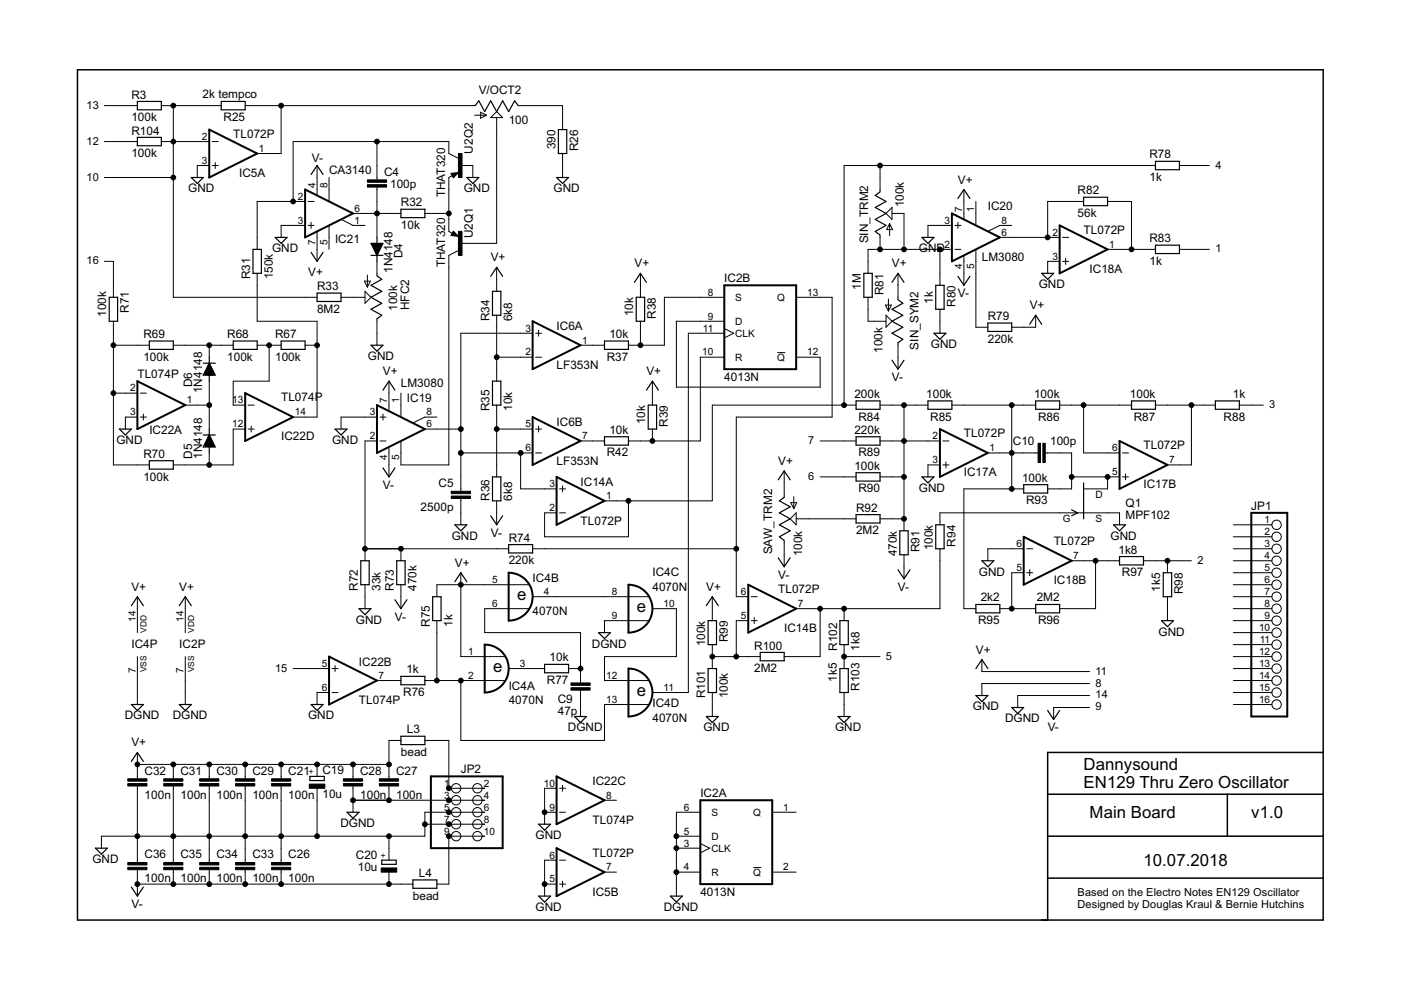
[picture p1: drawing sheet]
<svg xmlns="http://www.w3.org/2000/svg" width="297mm" height="210mm" viewBox="0 0 297 210" stroke-linecap="round" stroke-linejoin="round" font-family="sans-serif">
<g fill="none" stroke="#000" stroke-width=".21">
<path d="M22.1 22.4h7M22.1 30h7M22.1 37.6h14.6M34.2 22.4h12.7M34.2 30h10.2M36.7 22.4v40.6h30.5M44.4 35.1h-2.6v2.5M45 35.1h1.3M45 30h1.3M45.6 34.5v1.2M52 22.4h48.8M59.6 22.4v10.2h-5.1"/>
<path d="M67.2 35.1v6.3M69.8 37.6v5.1M79.9 30v8.1M79.9 39.7v10.6M95.6 36.8l1.6-.2-1.1 1.1zM95.9 37.2l-.7 .4v11.5l.7 .4M97.2 33.6l-2-1v-2.6h-33.1v12.7M97.7 35.1h2.5v2.5M100.6 24.4h2.5M101.9 23.8l1.2 .6-1.2 .7zM105.3 23.7l1.3 1.2h-2.6zM105.3 24.9v26.7h-7.6"/>
<path d="M109.9 22.4h9.4v5.1M119.3 32.6v5M186.6 35.1v5.6M245 35.1h-66v50.8M250.1 35.1h6.3M22.1 55.4h1.9v7.6M54.5 58v10.1h12.7v20.3h-5.1M64.7 42.7h-10.2v10.2M64.7 47.8h-5.1v2.5M65.3 42.7h1.3M65.3 47.8h1.3M66 47.2v1.2"/>
<path d="M67.2 49.1v6.3M69.8 47.9v5M72.5 46.6l2.3 1.2h2.6M74.8 45.3h10.2M77.3 59.6h1.2l-.6 1.3zM77.9 58.3v2.6M79.9 55.4v3.1M90.1 45.3h5.1M96.1 49l1.1 1.1-1.6-.2zM97.2 53.1l-2 1v44.5h-10.2v-5M105.3 56.7v5.1M135.8 58v5"/>
<path d="M186.6 49.8v3.1M187.9 45.3l1.2-1.3v2.5zM188.6 47.4v2.6M188.6 47.4l.7 1.3h-1.3zM189.1 45.3h2.6v7.6M190.4 58v5.5M199.3 52.9v7.6M201.8 52.9h-17.8v5.1M201.8 47.8h-5.1v2.5M202.5 52.9h1.2M202.5 47.8h1.2M203.1 47.2v1.2"/>
<path d="M204.4 40.2v6.2M204.4 54.3v6.2M206.9 53v16.4h2.5M206.9 42.7v5M212 50.3h12.7M214.5 47.8h-2.5l-2.5 1.2M224.7 55.4h-2.6v2.6M225.3 55.4h1.3M225.3 50.3h1.3M225.9 54.8v1.2M229.7 42.7h-7.6v7.6M234.8 42.7h5.1v10.2"/>
<path d="M234.8 52.9h10.2M250.1 52.9h6.3M24 73.2h7.7M24 68.1v30.5h7.7M36.7 73.2h12.7M44.4 73.2v2.5M54.5 73.2h5.1M57.1 73.2v7.6h-7.7v5.1h2.6M64.7 73.2h2.5M72.3 63h5.1M77.4 61.8l1.3 1.2-1.3 1.3zM79.9 67.6v5.6"/>
<path d="M105.3 66.8v14M105.3 75.7h7.6M112.9 70.7h-15.2v33.5M113.6 70.7h1.2M113.6 75.7h1.2M114.2 70v1.3M123.1 73.2h5.1M135.8 68.1v5.1M153.6 63h-12.7v10.2h-7.7M153.6 75.7h-5.1v17.8h-15.3M153.6 68.1h-10.2v14h30.5v-6.4h-5.1M153.6 70.7h-7.7v76.1h-7.6"/>
<path d="M153.6 69.7l2 1-2 .9M164.8 74.8h1.7M168.8 63h7.6v25.4h-20.3v38.1h2.5M184 63v5.1h3.9M187.7 64.7h1.3l-.6 1.3zM187.9 66.8l1.2 1.3-1.2 1.3zM188.4 63.4v2.6M190.4 72.7v5.6M199.3 65.6v5.1M219.6 66.8v2.6h-5.1M24 83.4h5.1M29.1 88.4h-2.5v2.6"/>
<path d="M29.8 88.4h1.2M29.8 83.4h1.2M30.4 87.8v1.3M39.3 85.9h5.1M44.4 80.8v10.2M44.4 96v2.6M52 91h-2.6v7.6h-12.7M52.6 85.9h1.3M52.6 91h1.3M53.3 90.3v1.3M79.9 93.5h-2.5v25.4M79.9 88.4h-7.6v2.6"/>
<path d="M80.6 93.5h1.2M80.6 88.4h1.2M81.2 87.8v1.3M82.5 80.8v6.3M82.5 94.9v6.2M85 83.4v4.9M90.1 91h7.6M92.6 88.4h-2.5l-2.5 1.2M97.7 96h15.2M105.3 85.9v15.2M105.3 91h7.6M110.4 96v7.7h7.6"/>
<path d="M113.6 96h1.2M113.6 91h1.2M114.2 90.3v1.3M123.1 93.5h5.1M138.3 80.8v5.1M138.3 91v2.5M166.3 99.8v5.6M173.9 93.5h7.6M181.5 85.9h-30.5v20.3h-22.8M186.6 93.5h12.7M186.6 85.9h10.1M191.7 85.9v26.6"/>
<path d="M199.3 98.6h-2.6v2.5M199.9 93.5h1.3M199.9 98.6h1.3M200.6 97.9v1.3M201.8 85.9h17.8M209.4 96h10.7M214.5 85.9v17.8M221.6 96h5.6v7.7h-5.1M224.7 85.9h15.2M229.7 85.9v10.1h7.7M238 96h1.3M245 85.9h12.7"/>
<path d="M252.6 85.9v12.7h-5.1M262.8 85.9h5M77.4 116.4h30.4M85 116.4v2.5M97.7 105.7v5.6M105.3 106.2v5.1M112.9 116.4h43.2M118.6 103.7h1.3M118.6 108.7h1.3M119.3 103v1.3M133.2 106.2v7.6h-17.7v-5.1h2.5M166.3 114.6v5.6"/>
<path d="M167.7 106.6h1.2l-.6 1.2zM168.3 105.3v2.5M168.8 108.7v2.6l-1.3-1.3zM168.8 110h12.7M173.9 101.1h7.6M186.6 110h5.1M186.6 101.1h5.1M191.7 117.6v5.1M199.3 111.3v-2.6h38.1v2.6M199.3 116.4v12.7h-30.5M217 116.4h-7.6v2.5M217 103.7h-12.6v25.4h2.5"/>
<path d="M217.7 116.4h1.2M227.2 101.1h10.2M227.2 118.9h10.2M232.3 118.9v10.2h-7.6M234.8 101.1v2.6h-5.1M238 101.1h1.3M238.6 100.5v1.2M242.4 118.9h10.2M247.5 118.9v2.5M261.5 116.4h8.2M261.5 118.9h8.2M261.5 111.3h8.2"/>
<path d="M261.5 113.8h8.2M29.1 126.5v7.6M29.1 139.2v10.2M39.3 126.5v7.6M39.3 139.2v10.2M77.4 124v5.1M85 124v5.1M92.6 131.6v12.7M97.7 121.4v17.8h9.4M112.2 124h-19.6v2.5M112.2 129.1h-9.4v5h20.3v10.7M112.9 126.5h24.7"/>
<path d="M137.6 131.6h-9.4v2.5M138.3 129.1h5.1v10.1h-15.2v5.1h9.4M151 126.5v5.1M151 136.7v5.1M151 139.2h10.2M158.6 131.6h-2.5v7.6M159.3 126.5h1.2M159.3 131.6h1.2M159.9 131v1.2M173.9 129.1v10.1h-7.6M179 139.2h7.6M179 129.1v2.5"/>
<path d="M179 136.7v5.1M208.2 139.8v2.6h22.8M212 129.1h7.6M217 121.4h-2.5v7.7M217.7 121.4h1.2M218.3 120.8v1.3M247.5 126.5v5.1M261.5 129.1h8.2M261.5 139.2h8.2M261.5 124h8.2M261.5 126.5h8.2M261.5 131.6h8.2"/>
<path d="M261.5 121.4h8.2M261.5 134.1h8.2M261.5 136.7h8.2M29.1 159.5v5.6M62.1 141.8h7.7M69.8 146.8h-2.6v2.6M70.4 141.8h1.3M70.4 146.8h1.3M71 141.1v1.3M79.9 144.3h5.1M85 157h-2.5v8.1M90.1 144.3h17"/>
<path d="M90.1 157h5.1v10.1h7.6M97.7 144.3v12.7h30.5v-7.6h9.4M107.8 141.8h7.7M120.5 141.8h2.6M123.1 146.3v5.6M151 146.8v5.1M179 146.8v5.1M231 144.9h-22.8v2.6M231 147.5h-15.2v2.5M231 150h-7.6v2.5M261.5 144.3h8.2M261.5 141.8h8.2"/>
<path d="M261.5 149.4h8.2M261.5 146.8h8.2M29.1 166.6v16.3M29.1 162.1h53.4M36.7 162.1v3M36.7 166.6v16.3M44.4 162.1v3M44.4 166.6v16.3M52 162.1v3M52 166.6v16.3M59.6 162.1v3M59.6 166.6v16.3"/>
<path d="M67.2 162.1v2.5M67.2 167.1v10.2M74.8 162.1v3M74.8 166.6v5.6M74.8 169.7h28M82.5 166.6v3.1M82.5 177.3v5.1M90.1 174.8h12.7M102.8 177.3h-7.6v10.2h-2.6M102.8 172.2h-12.7v5.1h-68.6v2.5M115.5 172.2h2.5M118 167.1h-2.5v7.7"/>
<path d="M118.6 172.2h1.3M118.6 167.1h1.3M119.3 166.5v1.3M128.2 169.7h2.5M143.4 179.8h5.1M143.4 177.3h5.1M148.5 172.2h-5.1v17.8M148.5 178.9l2 .9-2 1M163.7 172.2h5.1M29.1 184.4v5.6M29.1 187.5h58.4M36.7 184.4v3.1"/>
<path d="M44.4 184.4v3.1M52 184.4v3.1M59.6 184.4v3.1M82.5 184.9v2.6M115.5 187.5h2.5M118 182.4h-2.5v7.6M118.6 187.5h1.3M118.6 182.4h1.3M119.3 186.8v1.3M128.2 184.9h2.5M143.4 184.9h5.1M159.7 183.9h1.7"/>
<path d="M163.7 184.9h5.1"/>
<circle cx="270.7" cy="111.3" r=".99"/>
<circle cx="270.7" cy="116.4" r=".99"/>
<circle cx="270.7" cy="113.8" r=".99"/>
<circle cx="270.7" cy="118.9" r=".99"/>
<circle cx="270.7" cy="136.7" r=".99"/>
<circle cx="270.7" cy="131.6" r=".99"/>
<circle cx="270.7" cy="121.4" r=".99"/>
<circle cx="270.7" cy="129.1" r=".99"/>
<circle cx="270.7" cy="134.1" r=".99"/>
<circle cx="270.7" cy="139.2" r=".99"/>
<circle cx="270.7" cy="126.5" r=".99"/>
<circle cx="270.7" cy="124" r=".99"/>
<circle cx="270.7" cy="141.8" r=".99"/>
<circle cx="270.7" cy="149.4" r=".99"/>
<circle cx="270.7" cy="144.3" r=".99"/>
<circle cx="270.7" cy="146.8" r=".99"/>
<circle cx="96.7" cy="167.1" r=".99"/>
<circle cx="96.7" cy="172.2" r=".99"/>
<circle cx="96.7" cy="169.7" r=".99"/>
<circle cx="96.7" cy="177.3" r=".99"/>
<circle cx="96.7" cy="174.8" r=".99"/>
<circle cx="101.2" cy="172.2" r=".99"/>
<circle cx="101.2" cy="167.1" r=".99"/>
<circle cx="101.2" cy="169.7" r=".99"/>
<circle cx="101.2" cy="174.8" r=".99"/>
<circle cx="101.2" cy="177.3" r=".99"/>
</g>
<path d="M16.4 14.8h264.1v180.3h-264.1zM280.5 159.5h-58.4v35.6M222.1 168.4h58.4M222.1 177.3h58.4M260.2 168.4v8.9M222.1 186.2h58.4" fill="none" stroke="#000" stroke-width=".32"/>
<g fill="none" stroke="#000" stroke-width=".25">
<path d="M29.1 21.5h5.1v1.8h-5.1zM29.1 29.1h5.1v1.8h-5.1zM40.6 37.6h2.5l-1.3 1.3zM46.9 21.5h5.1v1.8h-5.1zM66 37l1.2-1.9 1.3 1.9M95.8 36.9l.4 .6 .7-.8-1 .2 .3 .4 .4-.3h-.4M99 37.6h2.5l-1.3 1.3zM100.8 22.4l.7-1 1.3 2.3 1.2-2.3 1.3 2.3 1.3-2.3 1.2 2.3 1.3-2.3 .8 1M118 37.6h2.5l-1.2 1.3zM118.4 27.5h1.8v5.1h-1.8zM245 34.2h5.1v1.8h-5.1zM53.6 52.9h1.8v5.1h-1.8z"/>
<path d="M58.3 50.3h2.6l-1.3 1.3zM66 53.5l1.2 1.9 1.3-1.9M78.7 51.6h2.5l-1.3 2.5zM78.7 54.1h2.5M79.9 58.5l1 .7-2.2 1.3 2.2 1.3-2.2 1.2 2.2 1.3-2.2 1.3 2.2 1.2-1 .8M79.9 50.3v1.3M79.9 54.1v1.3M85 44.4h5.1v1.7h-5.1zM96.2 49.7h.4l-.4-.3-.3 .4 1 .2-.7-.8-.4 .6M104 58.6l1.3-1.9 1.3 1.9M134.5 59.9l1.3-1.9 1.3 1.9M183.2 58h1.7v5h-1.7z"/>
<path d="M186.6 40.7l-1 .7 2.3 1.3-2.3 1.3 2.3 1.3-2.3 1.2 2.3 1.3-2.3 1.3 1 .7M189.1 59.9l1.3-1.9 1.3 1.9M195.5 50.3h2.5l-1.3 1.3zM203.1 42.1l1.3-1.9 1.2 1.9M203.1 58.6l1.3 1.9 1.2-1.9M220.9 58h2.5l-1.3 1.2zM229.7 41.8h5.1v1.8h-5.1zM245 52h5.1v1.8h-5.1zM23.2 63h1.7v5.1h-1.7zM31.7 72.3h5v1.8h-5zM43.1 77h2.5M44.4 75.7v1.3"/>
<path d="M44.4 79.5v1.3M44.4 77l1.2 2.5h-2.5zM49.4 72.3h5.1v1.8h-5.1zM59.6 72.3h5.1v1.8h-5.1zM67.2 62.1h5.1v1.8h-5.1zM78.7 73.2h2.5l-1.3 1.3zM104.4 61.8h1.8v5h-1.8zM128.2 72.3h5v1.8h-5zM134.9 63h1.8v5.1h-1.8zM189.1 76.4l1.3 1.9 1.3-1.9M190.4 63.5l1 .8-2.3 1.3 2.3 1.2-2.3 1.3 2.3 1.3-2.3 1.3 2.3 1.2-1 .8M198 70.7h2.6l-1.3 1.2z"/>
<path d="M198.4 60.5h1.8v5.1h-1.8zM209.4 68.5h5.1v1.8h-5.1zM218.3 68.7l1.3-1.9 1.3 1.9M25.3 91h2.6l-1.3 1.2zM31.7 97.7h5v1.8h-5zM43.1 92.2h2.5M44.4 92.2l1.2 2.6h-2.5zM44.4 91v1.2M44.4 94.8v1.2M71 91h2.6l-1.3 1.2zM81.2 99.2l1.3 1.9 1.2-1.9M81.2 82.7l1.3-1.9 1.2 1.9"/>
<path d="M104.4 80.8h1.8v5.1h-1.8zM128.2 92.6h5v1.8h-5zM137.1 82.7l1.2-1.9 1.3 1.9M137.4 85.9h1.8v5.1h-1.8zM181.5 92.6h5.1v1.8h-5.1zM181.5 85h5.1v1.8h-5.1zM196.7 85h5.1v1.8h-5.1zM219.6 85h5.1v1.8h-5.1zM239.9 85h5.1v1.8h-5.1zM257.7 85h5.1v1.8h-5.1zM76.5 118.9h1.8v5.1h-1.8zM84.1 118.9h1.8v5.1h-1.8z"/>
<path d="M96.4 111.3h2.6l-1.3 1.2zM104 109.4l1.3 1.9 1.3-1.9M104.4 101.1h1.8v5.1h-1.8zM107.8 115.5h5.1v1.7h-5.1zM165 118.3l1.3 1.9 1.2-1.9M165 101.7l1.3-1.9 1.2 1.9M166.3 105.4l-1.1 .8 2.3 1.3-2.3 1.2 2.3 1.3-2.3 1.3 2.3 1.2-2.3 1.3 1.1 .8M181.5 100.2h5.1v1.8h-5.1zM181.5 109.1h5.1v1.8h-5.1zM190.8 112.5h1.8v5.1h-1.8zM195.5 101.1h2.5l-1.3 1.3zM198.4 111.3h1.8v5.1h-1.8z"/>
<path d="M208.2 118.9h2.5l-1.3 1.3zM217 102.8h5.1v1.7h-5.1zM227.2 108.1l1.3 .6-1.3 .7M229.7 102.4v7.6M236.1 111.3h2.5l-1.2 1.2zM237.4 118h5v1.8h-5zM27.9 128.4l1.2-1.9 1.3 1.9M38 128.4l1.3-1.9 1.3 1.9M76.1 129.1h2.6l-1.3 1.2zM83.7 127.1l1.3 2 1.3-2M91.7 126.5h1.8v5.1h-1.8zM96.4 123.3l1.3-1.9 1.3 1.9"/>
<path d="M126.9 134.1h2.5l-1.2 1.3zM149.8 128.4l1.2-1.9 1.3 1.9M150.1 131.6h1.8v5.1h-1.8zM161.2 138.3h5.1v1.8h-5.1zM178.1 131.6h1.8v5.1h-1.8zM190.4 120.8l1.3 1.9 1.2-1.9M206.9 128.2h5.1v1.7h-5.1zM219.6 128.2h5.1v1.7h-5.1zM246.3 131.6h2.5l-1.3 1.3zM246.6 121.4h1.8v5.1h-1.8zM27.9 149.4h2.5l-1.3 1.2zM38 149.4h2.6l-1.3 1.2z"/>
<path d="M66 149.4h2.5l-1.3 1.2zM85 143.4h5.1v1.8h-5.1zM85 156.1h5.1v1.8h-5.1zM115.5 140.9h5v1.7h-5zM121.8 151.9h2.6l-1.3 1.3zM149.8 151.9h2.5l-1.3 1.3zM150.1 141.8h1.8v5h-1.8zM177.7 151.9h2.5l-1.2 1.3zM178.1 141.8h1.8v5h-1.8zM206.9 147.5h2.5l-1.2 1.2zM206.9 141.8l1.3-2 1.2 2M214.5 150h2.5l-1.2 1.3z"/>
<path d="M222.1 150.6l1.3 1.9 1.3-1.9M20.2 179.8h2.6l-1.3 1.3zM27.9 161.4l1.2-1.9 1.3 1.9M65.7 164.6h3v.9h-3zM73.6 172.2h2.5l-1.3 1.3zM114.2 174.8h2.5l-1.2 1.2zM27.9 188.1l1.2 1.9 1.3-1.9M80.9 182.4h3.1v.9h-3.1zM87.5 186.6h5.1v1.7h-5.1zM114.2 190h2.5l-1.2 1.3zM142.1 190h2.6l-1.3 1.3z"/>
</g>
<g fill="#000" stroke="#000" stroke-width=".21">
<path d="M77.9 39.2h4.1v.5h-4.1zM77.9 38.1h4.1v.6h-4.1zM97.2 32.6h.8v5h-.8zM97.2 49.1h.8v5h-.8zM220.1 94h.5v4.1h-.5zM221.1 94h.5v4.1h-.5zM95.7 105.2h4v.5h-4zM95.7 104.2h4v.5h-4zM121.1 145.8h4v.5h-4zM121.1 144.8h4v.5h-4zM27.1 166.1h4.1v.5h-4.1zM27.1 165.1h4.1v.5h-4.1z"/>
<path d="M34.7 166.1h4.1v.5h-4.1zM34.7 165.1h4.1v.5h-4.1zM42.3 166.1h4.1v.5h-4.1zM42.3 165.1h4.1v.5h-4.1zM50 166.1h4v.5h-4zM50 165.1h4v.5h-4zM57.6 166.1h4v.5h-4zM57.6 165.1h4v.5h-4zM65.6 166.2h3.3v.9h-3.3zM72.8 166.1h4.1v.5h-4.1zM72.8 165.1h4.1v.5h-4.1zM80.4 166.1h4.1v.5h-4.1z"/>
<path d="M80.4 165.1h4.1v.5h-4.1zM27.1 183.9h4.1v.5h-4.1zM27.1 182.9h4.1v.5h-4.1zM34.7 183.9h4.1v.5h-4.1zM34.7 182.9h4.1v.5h-4.1zM42.3 183.9h4.1v.5h-4.1zM42.3 182.9h4.1v.5h-4.1zM50 183.9h4v.5h-4zM50 182.9h4v.5h-4zM57.6 183.9h4v.5h-4zM57.6 182.9h4v.5h-4zM80.8 184h3.3v.9h-3.3z"/>
</g>
<g fill="none" stroke="#000" stroke-width=".42">
<path d="M44.4 27.5l10.1 5.1-10.1 5zM64.7 40.2l10.1 5.1-10.1 5zM201.8 45.3l10.2 5-10.2 5.1zM224.7 47.8l10.1 5.1-10.1 5.1zM112.9 68.1l10.2 5.1-10.2 5.1zM153.6 60.5h15.2v17.8h-15.2zM29.1 80.8l10.2 5.1-10.2 5.1zM52 83.4l10.1 5-10.1 5.1zM79.9 85.9l10.2 5.1-10.2 5zM112.9 88.4l10.2 5.1-10.2 5.1zM199.3 91l10.1 5-10.1 5.1zM237.4 93.5l10.1 5.1-10.1 5.1z"/>
<path d="M118 101.1l10.2 5.1-10.2 5.1zM217 113.8l10.2 5.1-10.2 5.1zM265.3 108.7h7.6v43.2h-7.6zM69.8 139.2l10.1 5.1-10.1 5.1zM102.8 136.7a5.1 5.1 0 0 1 5.1 5.1 5.1 5.1 0 0 1-5.1 5zM107.8 121.4a5.1 5.1 0 0 1 5.1 5.1 5.1 5.1 0 0 1-5.1 5.1zM133.2 124a5.1 5.1 0 0 1 5.1 5.1 5.1 5.1 0 0 1-5.1 5zM158.6 124l10.2 5.1-10.2 5zM133.2 141.8a5.1 5.1 0 0 1 5.1 5 5.1 5.1 0 0 1-5.1 5.1zM91.4 164.6h15.2v15.2h-15.2zM118 164.6l10.2 5.1-10.2 5.1zM118 179.8l10.2 5.1-10.2 5.1z"/>
<path d="M148.5 169.7h15.2v17.8h-15.2z"/>
</g>
<path d="M80.7 51.9l-.8 1.7-.7-1.7h1l-.5 .7M44.6 78.5l-.5 .8h1l-.7-1.8-.8 1.8M44.6 93.7l-.5 .8h1l-.7-1.8-.8 1.8" fill="none" stroke="#000" stroke-width=".63"/>
<g fill="#000" stroke="#000" stroke-width=".21">
<circle cx="36.7" cy="30" r=".51"/>
<circle cx="36.7" cy="37.6" r=".51"/>
<circle cx="36.7" cy="22.4" r=".51"/>
<circle cx="59.6" cy="22.4" r=".51"/>
<circle cx="79.9" cy="30" r=".51"/>
<circle cx="186.6" cy="35.1" r=".51"/>
<circle cx="62.1" cy="42.7" r=".51"/>
<circle cx="79.9" cy="45.3" r=".51"/>
<circle cx="95.2" cy="45.3" r=".51"/>
<circle cx="186.6" cy="52.9" r=".51"/>
<circle cx="191.7" cy="52.9" r=".51"/>
<circle cx="199.3" cy="52.9" r=".51"/>
<circle cx="222.1" cy="50.3" r=".51"/>
<circle cx="239.9" cy="52.9" r=".51"/>
<circle cx="24" cy="73.2" r=".51"/>
<circle cx="44.4" cy="73.2" r=".51"/>
<circle cx="57.1" cy="73.2" r=".51"/>
<circle cx="67.2" cy="73.2" r=".51"/>
<circle cx="105.3" cy="75.7" r=".51"/>
<circle cx="135.8" cy="73.2" r=".51"/>
<circle cx="24" cy="83.4" r=".51"/>
<circle cx="44.4" cy="85.9" r=".51"/>
<circle cx="44.4" cy="98.6" r=".51"/>
<circle cx="97.7" cy="96" r=".51"/>
<circle cx="97.7" cy="91" r=".51"/>
<circle cx="105.3" cy="91" r=".51"/>
<circle cx="110.4" cy="96" r=".51"/>
<circle cx="138.3" cy="93.5" r=".51"/>
<circle cx="179" cy="85.9" r=".51"/>
<circle cx="191.7" cy="93.5" r=".51"/>
<circle cx="191.7" cy="85.9" r=".51"/>
<circle cx="214.5" cy="96" r=".51"/>
<circle cx="214.5" cy="85.9" r=".51"/>
<circle cx="229.7" cy="85.9" r=".51"/>
<circle cx="252.6" cy="85.9" r=".51"/>
<circle cx="77.4" cy="116.4" r=".51"/>
<circle cx="85" cy="116.4" r=".51"/>
<circle cx="133.2" cy="106.2" r=".51"/>
<circle cx="156.1" cy="116.4" r=".51"/>
<circle cx="191.7" cy="110" r=".51"/>
<circle cx="191.7" cy="101.1" r=".51"/>
<circle cx="214.5" cy="103.7" r=".51"/>
<circle cx="227.2" cy="101.1" r=".51"/>
<circle cx="232.3" cy="118.9" r=".51"/>
<circle cx="234.8" cy="101.1" r=".51"/>
<circle cx="247.5" cy="118.9" r=".51"/>
<circle cx="97.7" cy="124" r=".51"/>
<circle cx="151" cy="139.2" r=".51"/>
<circle cx="156.1" cy="139.2" r=".51"/>
<circle cx="173.9" cy="129.1" r=".51"/>
<circle cx="179" cy="129.1" r=".51"/>
<circle cx="179" cy="139.2" r=".51"/>
<circle cx="214.5" cy="129.1" r=".51"/>
<circle cx="92.6" cy="144.3" r=".51"/>
<circle cx="97.7" cy="144.3" r=".51"/>
<circle cx="123.1" cy="141.8" r=".51"/>
<circle cx="29.1" cy="162.1" r=".51"/>
<circle cx="29.1" cy="177.3" r=".51"/>
<circle cx="36.7" cy="162.1" r=".51"/>
<circle cx="36.7" cy="177.3" r=".51"/>
<circle cx="44.4" cy="177.3" r=".51"/>
<circle cx="44.4" cy="162.1" r=".51"/>
<circle cx="52" cy="162.1" r=".51"/>
<circle cx="52" cy="177.3" r=".51"/>
<circle cx="59.6" cy="162.1" r=".51"/>
<circle cx="59.6" cy="177.3" r=".51"/>
<circle cx="67.2" cy="177.3" r=".51"/>
<circle cx="67.2" cy="162.1" r=".51"/>
<circle cx="74.8" cy="162.1" r=".51"/>
<circle cx="74.8" cy="169.7" r=".51"/>
<circle cx="82.5" cy="162.1" r=".51"/>
<circle cx="82.5" cy="177.3" r=".51"/>
<circle cx="82.5" cy="169.7" r=".51"/>
<circle cx="90.1" cy="174.8" r=".51"/>
<circle cx="95.2" cy="167.1" r=".51"/>
<circle cx="95.2" cy="177.3" r=".51"/>
<circle cx="95.2" cy="169.7" r=".51"/>
<circle cx="95.2" cy="174.8" r=".51"/>
<circle cx="95.2" cy="172.2" r=".51"/>
<circle cx="115.5" cy="172.2" r=".51"/>
<circle cx="143.4" cy="177.3" r=".51"/>
<circle cx="143.4" cy="179.8" r=".51"/>
<circle cx="29.1" cy="187.5" r=".51"/>
<circle cx="36.7" cy="187.5" r=".51"/>
<circle cx="44.4" cy="187.5" r=".51"/>
<circle cx="52" cy="187.5" r=".51"/>
<circle cx="59.6" cy="187.5" r=".51"/>
<circle cx="82.5" cy="187.5" r=".51"/>
<circle cx="115.5" cy="187.5" r=".51"/>
<circle cx="143.4" cy="184.9" r=".51"/>
</g>
<g font-size="4">
<text x="109.6" y="127.3">e</text>
<text x="135" y="129.8">e</text>
<text x="104.6" y="142.5">e</text>
<text x="135" y="147.6">e</text>
<text x="229.8" y="163.3">Dannysound</text>
<text x="229.8" y="167.1">EN129 Thru Zero Oscillator</text>
<text x="231" y="173.5">Main Board</text>
<text x="265.3" y="173.5">v1.0</text>
<text x="242.4" y="183.6">10.07.2018</text>
</g>
<g font-size="2.8">
<text x="27.9" y="20.9">R3</text>
<text x="43" y="20.9">2k tempco</text>
<text x="101.5" y="19.9">V/OCT2</text>
<text x="27.9" y="25.7">100k</text>
<text x="27.9" y="28.5">R104</text>
<text x="47.4" y="25.7">R25</text>
<text x="49.4" y="29.3">TL072P</text>
<text x="107.9" y="26.2">100</text>
<text x="27.9" y="33.3">100k</text>
<text x="66.1" y="34.3">V-</text>
<text x="100.2" y="32.6" transform="rotate(-90 100.2 32.6)">U2Q2</text>
<text x="117.8" y="31.7" transform="rotate(-90 117.8 31.7)">390</text>
<text x="122.6" y="32.1" transform="rotate(-90 122.6 32.1)">R26</text>
<text x="243.7" y="33.6">R78</text>
<text x="39.9" y="40.8">GND</text>
<text x="50.7" y="37.5">IC5A</text>
<text x="69.8" y="36.9">CA3140</text>
<text x="81.4" y="37.3">C4</text>
<text x="82.7" y="39.8">100p</text>
<text x="94.4" y="41.9" transform="rotate(-90 94.4 41.9)">THAT320</text>
<text x="98.3" y="40.8">GND</text>
<text x="117.4" y="40.8">GND</text>
<text x="203.1" y="38.9">V+</text>
<text x="228.5" y="41.2">R82</text>
<text x="243.7" y="38.4">1k</text>
<text x="85" y="43.8">R32</text>
<text x="191.7" y="44" transform="rotate(-90 191.7 44)">100k</text>
<text x="209.4" y="44.6">IC20</text>
<text x="228.5" y="46">56k</text>
<text x="57.7" y="53.5">GND</text>
<text x="71" y="51.5">IC21</text>
<text x="85" y="48.6">10k</text>
<text x="100.2" y="50.5" transform="rotate(-90 100.2 50.5)">U2Q1</text>
<text x="184" y="51.6" transform="rotate(-90 184 51.6)">SIN_TRM2</text>
<text x="194.8" y="53.5">GND</text>
<text x="229.8" y="49.6">TL072P</text>
<text x="243.7" y="51.4">R83</text>
<text x="53" y="59.2" transform="rotate(-90 53 59.2)">R31</text>
<text x="57.8" y="59.2" transform="rotate(-90 57.8 59.2)">150k</text>
<text x="65.4" y="58.5">V+</text>
<text x="83.2" y="57.8" transform="rotate(-90 83.2 57.8)">1N4148</text>
<text x="85.4" y="54.8" transform="rotate(-90 85.4 54.8)">D4</text>
<text x="94.4" y="56.7" transform="rotate(-90 94.4 56.7)">THAT320</text>
<text x="104" y="55.4">V+</text>
<text x="134.5" y="56.7">V+</text>
<text x="153.6" y="59.9">IC2B</text>
<text x="189.1" y="56.7">V+</text>
<text x="208.2" y="55.4">LM3080</text>
<text x="231" y="57.8">IC18A</text>
<text x="243.7" y="56.2">1k</text>
<text x="67.2" y="61.5">R33</text>
<text x="84.2" y="65.9" transform="rotate(-90 84.2 65.9)">100k</text>
<text x="86.8" y="65.7" transform="rotate(-90 86.8 65.7)">HFC2</text>
<text x="182.5" y="61.4" transform="rotate(-90 182.5 61.4)">1M</text>
<text x="187.3" y="62.5" transform="rotate(-90 187.3 62.5)">R81</text>
<text x="197.8" y="64.4" transform="rotate(-90 197.8 64.4)">1k</text>
<text x="202.6" y="65.1" transform="rotate(-90 202.6 65.1)">R80</text>
<text x="203.1" y="63">V-</text>
<text x="218.3" y="65.6">V+</text>
<text x="220.2" y="61.1">GND</text>
<text x="22.5" y="67.2" transform="rotate(-90 22.5 67.2)">100k</text>
<text x="27.3" y="66.4" transform="rotate(-90 27.3 66.4)">R71</text>
<text x="30.4" y="71.7">R69</text>
<text x="48.2" y="71.7">R68</text>
<text x="58.3" y="71.7">R67</text>
<text x="67.2" y="66.3">8M2</text>
<text x="103.8" y="68.1" transform="rotate(-90 103.8 68.1)">R34</text>
<text x="108.6" y="68.1" transform="rotate(-90 108.6 68.1)">6k8</text>
<text x="118" y="70">IC6A</text>
<text x="129.2" y="71.7">10k</text>
<text x="134.3" y="67.1" transform="rotate(-90 134.3 67.1)">10k</text>
<text x="139.1" y="67.6" transform="rotate(-90 139.1 67.6)">R38</text>
<text x="209.4" y="67.9">R79</text>
<text x="30.4" y="76.5">100k</text>
<text x="48.2" y="76.5">100k</text>
<text x="58.3" y="76.5">100k</text>
<text x="78" y="76.4">GND</text>
<text x="128.7" y="76.5">R37</text>
<text x="187.1" y="74.8" transform="rotate(-90 187.1 74.8)">100k</text>
<text x="194.7" y="74.1" transform="rotate(-90 194.7 74.1)">SIN_SYM2</text>
<text x="197.4" y="73.8">GND</text>
<text x="209.4" y="72.7">220k</text>
<text x="29.1" y="80">TL074P</text>
<text x="40.7" y="82.1" transform="rotate(-90 40.7 82.1)">D6</text>
<text x="42.9" y="83.3" transform="rotate(-90 42.9 83.3)">1N4148</text>
<text x="81.2" y="79.5">V+</text>
<text x="85" y="82.1">LM3080</text>
<text x="118" y="78.3">LF353N</text>
<text x="137.1" y="79.5">V+</text>
<text x="153.6" y="80.8">4013N</text>
<text x="189.1" y="80.8">V-</text>
<text x="59.6" y="85.1">TL074P</text>
<text x="86.3" y="85.3">IC19</text>
<text x="103.8" y="87.2" transform="rotate(-90 103.8 87.2)">R35</text>
<text x="108.6" y="87.2" transform="rotate(-90 108.6 87.2)">10k</text>
<text x="136.8" y="89.9" transform="rotate(-90 136.8 89.9)">10k</text>
<text x="181.1" y="84.4">200k</text>
<text x="182" y="89.2">R84</text>
<text x="196.4" y="84.4">100k</text>
<text x="197.2" y="89.2">R85</text>
<text x="219.2" y="84.4">100k</text>
<text x="220.1" y="89.2">R86</text>
<text x="239.5" y="84.4">100k</text>
<text x="240.4" y="89.2">R87</text>
<text x="259.4" y="89.2">R88</text>
<text x="261.4" y="84.4">1k</text>
<text x="24.7" y="94.1">GND</text>
<text x="31.7" y="92.1">IC22A</text>
<text x="59.6" y="93.4">IC22D</text>
<text x="70.4" y="94.1">GND</text>
<text x="118" y="90.3">IC6B</text>
<text x="129.2" y="92">10k</text>
<text x="141.6" y="90.5" transform="rotate(-90 141.6 90.5)">R39</text>
<text x="181.1" y="92">220k</text>
<text x="204.4" y="92.7">TL072P</text>
<text x="214.7" y="94.4">C10</text>
<text x="222.6" y="94.4">100p</text>
<text x="242.4" y="95.3">TL072P</text>
<text x="30.4" y="101.9">100k</text>
<text x="30.4" y="97.1">R70</text>
<text x="40.7" y="97.3" transform="rotate(-90 40.7 97.3)">D5</text>
<text x="42.9" y="97.3" transform="rotate(-90 42.9 97.3)">1N4148</text>
<text x="118" y="98.6">LF353N</text>
<text x="128.7" y="96.8">R42</text>
<text x="165" y="98.6">V+</text>
<text x="181.1" y="99.6">100k</text>
<text x="182" y="96.8">R89</text>
<text x="204.4" y="101">IC17A</text>
<text x="81.2" y="103.7">V-</text>
<text x="93" y="103.3">C5</text>
<text x="103.8" y="106.2" transform="rotate(-90 103.8 106.2)">R36</text>
<text x="108.6" y="106.2" transform="rotate(-90 108.6 106.2)">6k8</text>
<text x="123.1" y="103">IC14A</text>
<text x="182" y="104.4">R90</text>
<text x="194.8" y="104.3">GND</text>
<text x="216.7" y="102.1">100k</text>
<text x="217.5" y="106.9">R93</text>
<text x="238.6" y="107.6">Q1</text>
<text x="242.4" y="103.5">IC17B</text>
<text x="89.2" y="108.4">2500p</text>
<text x="104" y="113.8">V-</text>
<text x="123.1" y="111.3">TL072P</text>
<text x="181.5" y="113.3">2M2</text>
<text x="181.5" y="108.5">R92</text>
<text x="238.6" y="110">MPF102</text>
<text x="265.3" y="108.1">JP1</text>
<text x="95.8" y="114.5">GND</text>
<text x="107.9" y="119.7">220k</text>
<text x="107.9" y="114.9">R74</text>
<text x="163.7" y="117.5" transform="rotate(-90 163.7 117.5)">SAW_TRM2</text>
<text x="170.1" y="118" transform="rotate(-90 170.1 118)">100k</text>
<text x="190.1" y="118" transform="rotate(-90 190.1 118)">470k</text>
<text x="194.9" y="117.1" transform="rotate(-90 194.9 117.1)">R91</text>
<text x="197.8" y="116.7" transform="rotate(-90 197.8 116.7)">100k</text>
<text x="202.6" y="115.9" transform="rotate(-90 202.6 115.9)">R94</text>
<text x="223.4" y="115.6">TL072P</text>
<text x="235.5" y="114.5">GND</text>
<text x="237.1" y="117.4">1k8</text>
<text x="27.9" y="125.2">V+</text>
<text x="38" y="125.2">V+</text>
<text x="75.9" y="125.2" transform="rotate(-90 75.9 125.2)">R72</text>
<text x="80.7" y="125.2" transform="rotate(-90 80.7 125.2)">33k</text>
<text x="83.5" y="125.2" transform="rotate(-90 83.5 125.2)">R73</text>
<text x="88.3" y="125.2" transform="rotate(-90 88.3 125.2)">470k</text>
<text x="96.4" y="120.2">V+</text>
<text x="112.9" y="123.3">IC4B</text>
<text x="138.3" y="125.2">4070N</text>
<text x="138.3" y="122.1">IC4C</text>
<text x="149.8" y="125.2">V+</text>
<text x="165" y="122.7">V-</text>
<text x="165" y="125.8">TL072P</text>
<text x="190.4" y="125.2">V-</text>
<text x="207.5" y="122.1">GND</text>
<text x="223.4" y="123.8">IC18B</text>
<text x="237.9" y="122.2">R97</text>
<text x="246" y="125.5" transform="rotate(-90 246 125.5)">1k5</text>
<text x="83.7" y="131.6">V-</text>
<text x="112.9" y="130.3">4070N</text>
<text x="207.9" y="127.5">2k2</text>
<text x="219.8" y="127.5">2M2</text>
<text x="250.8" y="126" transform="rotate(-90 250.8 126)">R98</text>
<text x="27.9" y="137.3">IC4P</text>
<text x="38" y="137.3">IC2P</text>
<text x="75.5" y="132.2">GND</text>
<text x="91.1" y="132.9" transform="rotate(-90 91.1 132.9)">R75</text>
<text x="95.9" y="132.9" transform="rotate(-90 95.9 132.9)">1k</text>
<text x="125.5" y="137.3">DGND</text>
<text x="149.5" y="137" transform="rotate(-90 149.5 137)">100k</text>
<text x="154.3" y="136.2" transform="rotate(-90 154.3 136.2)">R99</text>
<text x="159.9" y="137.7">R100</text>
<text x="166.3" y="134">IC14B</text>
<text x="177.5" y="137.9" transform="rotate(-90 177.5 137.9)">R102</text>
<text x="182.3" y="137.9" transform="rotate(-90 182.3 137.9)">1k8</text>
<text x="207.4" y="132.3">R95</text>
<text x="220.1" y="132.3">R96</text>
<text x="245.6" y="134.8">GND</text>
<text x="76.1" y="141.1">IC22B</text>
<text x="86.2" y="142.8">1k</text>
<text x="116.5" y="140.2">10k</text>
<text x="159.9" y="142.5">2M2</text>
<text x="206.9" y="138.6">V+</text>
<text x="76.1" y="149.4">TL074P</text>
<text x="85.5" y="147.6">R76</text>
<text x="107.9" y="149.4">4070N</text>
<text x="107.9" y="146.2">IC4A</text>
<text x="116" y="145">R77</text>
<text x="118.3" y="149">C9</text>
<text x="149.5" y="148.1" transform="rotate(-90 149.5 148.1)">R101</text>
<text x="154.3" y="148.1" transform="rotate(-90 154.3 148.1)">100k</text>
<text x="177.4" y="144.5" transform="rotate(-90 177.4 144.5)">1k5</text>
<text x="182.2" y="146.5" transform="rotate(-90 182.2 146.5)">R103</text>
<text x="26.5" y="152.5">DGND</text>
<text x="36.6" y="152.5">DGND</text>
<text x="65.3" y="152.5">GND</text>
<text x="86.3" y="155.5">L3</text>
<text x="118.3" y="151.5">47p</text>
<text x="120.4" y="155.1">DGND</text>
<text x="138.3" y="153.2">4070N</text>
<text x="138.3" y="150">IC4D</text>
<text x="149.1" y="155.1">GND</text>
<text x="177.1" y="155.1">GND</text>
<text x="206.3" y="150.6">GND</text>
<text x="213.1" y="153.2">DGND</text>
<text x="222.1" y="155.1">V-</text>
<text x="27.9" y="158.3">V+</text>
<text x="85" y="160.3">bead</text>
<text x="30.7" y="164.2">C32</text>
<text x="38.3" y="164.2">C31</text>
<text x="45.9" y="164.2">C30</text>
<text x="53.5" y="164.2">C29</text>
<text x="61.1" y="164.2">C21</text>
<text x="68.4" y="164.1">C19</text>
<text x="76.4" y="164.2">C28</text>
<text x="84" y="164.2">C27</text>
<text x="97.7" y="164">JP2</text>
<text x="125.6" y="166.5">IC22C</text>
<text x="30.7" y="169.3">100n</text>
<text x="38.3" y="169.3">100n</text>
<text x="45.9" y="169.3">100n</text>
<text x="53.5" y="169.3">100n</text>
<text x="61.1" y="169.3">100n</text>
<text x="68.4" y="169.2">10u</text>
<text x="76.4" y="169.3">100n</text>
<text x="84" y="169.3">100n</text>
<text x="148.5" y="169">IC2A</text>
<text x="72.2" y="175.4">DGND</text>
<text x="113.6" y="177.9">GND</text>
<text x="125.6" y="174.8">TL074P</text>
<text x="19.6" y="183">GND</text>
<text x="30.7" y="182">C36</text>
<text x="38.3" y="182">C35</text>
<text x="45.9" y="182">C34</text>
<text x="53.5" y="182">C33</text>
<text x="61.1" y="182">C26</text>
<text x="75.5" y="182.1">C20</text>
<text x="75.9" y="184.6">10u</text>
<text x="88.8" y="186">L4</text>
<text x="125.6" y="181.6">TL072P</text>
<text x="30.7" y="187.1">100n</text>
<text x="38.3" y="187.1">100n</text>
<text x="45.9" y="187.1">100n</text>
<text x="53.5" y="187.1">100n</text>
<text x="61.1" y="187.1">100n</text>
<text x="87.5" y="190.8">bead</text>
<text x="125.6" y="189.9">IC5B</text>
<text x="148.5" y="190">4013N</text>
<text x="27.9" y="192.5">V-</text>
<text x="113.6" y="193.2">GND</text>
<text x="140.7" y="193.2">DGND</text>
</g>
<g font-size="2.6">
<text x="18.3" y="23">13</text>
<text x="18.3" y="30.7">12</text>
<text x="257.7" y="35.7">4</text>
<text x="18.3" y="38.3">10</text>
<text x="257.7" y="53.5">1</text>
<text x="18.3" y="56">16</text>
<text x="269.1" y="86.5">3</text>
<text x="171.3" y="94.1">7</text>
<text x="171.3" y="101.8">6</text>
<text x="253.9" y="119.5">2</text>
<text x="58.3" y="142.4">15</text>
<text x="187.8" y="139.8">5</text>
<text x="232.3" y="143">11</text>
<text x="232.3" y="145.6">8</text>
<text x="232.3" y="148.1">14</text>
<text x="232.3" y="150.6">9</text>
<text x="228.5" y="190">Based on the Electro Notes EN129 Oscillator</text>
<text x="228.5" y="192.5">Designed by Douglas Kraul &amp; Bernie Hutchins</text>
</g>
<g font-size="2.4">
<text x="42.8" y="29.7">2</text>
<text x="42.8" y="34.7">3</text>
<text x="54.9" y="32.2">1</text>
<text x="66.9" y="39.8" transform="rotate(-90 66.9 39.8)">4</text>
<text x="69.4" y="39.8" transform="rotate(-90 69.4 39.8)">8</text>
<text x="63.1" y="42.4">2</text>
<text x="63.1" y="47.4">3</text>
<text x="75.2" y="47.4">1</text>
<text x="75.2" y="44.9">6</text>
<text x="200.3" y="47.4">3</text>
<text x="204" y="44.9" transform="rotate(-90 204 44.9)">7</text>
<text x="206.5" y="44.9" transform="rotate(-90 206.5 44.9)">1</text>
<text x="212.3" y="47.4">8</text>
<text x="66.9" y="51.9" transform="rotate(-90 66.9 51.9)">7</text>
<text x="69.4" y="51.9" transform="rotate(-90 69.4 51.9)">5</text>
<text x="200.3" y="52.5">2</text>
<text x="212.3" y="50">6</text>
<text x="223.1" y="50">2</text>
<text x="235.2" y="52.5">1</text>
<text x="204" y="57" transform="rotate(-90 204 57)">4</text>
<text x="206.5" y="57" transform="rotate(-90 206.5 57)">5</text>
<text x="223.1" y="55.1">3</text>
<text x="150" y="62.7">8</text>
<text x="155.9" y="63.8">S</text>
<text x="164.8" y="63.8">Q</text>
<text x="171.1" y="62.7">13</text>
<text x="111.4" y="70.3">3</text>
<text x="149" y="70.3">11</text>
<text x="150" y="67.8">9</text>
<text x="155.9" y="71.4">CLK</text>
<text x="155.9" y="68.9">D</text>
<text x="111.4" y="75.4">2</text>
<text x="123.4" y="72.8">1</text>
<text x="148.9" y="75.4">10</text>
<text x="155.9" y="76.5">R</text>
<text x="164.8" y="76.5">Q</text>
<text x="171.1" y="75.4">12</text>
<text x="27.6" y="83">2</text>
<text x="27.6" y="88.1">3</text>
<text x="39.6" y="85.5">1</text>
<text x="49.3" y="85.5">13</text>
<text x="62.5" y="88.1">14</text>
<text x="78.4" y="88.1">3</text>
<text x="82.1" y="85.5" transform="rotate(-90 82.1 85.5)">7</text>
<text x="84.6" y="85.5" transform="rotate(-90 84.6 85.5)">1</text>
<text x="90.4" y="88.1">8</text>
<text x="49.3" y="90.6">12</text>
<text x="78.4" y="93.1">2</text>
<text x="90.4" y="90.6">6</text>
<text x="111.4" y="95.7">6</text>
<text x="111.4" y="90.6">5</text>
<text x="123.4" y="93.1">7</text>
<text x="197.7" y="93.1">2</text>
<text x="209.8" y="95.7">1</text>
<text x="235.8" y="95.7">6</text>
<text x="82.1" y="97.6" transform="rotate(-90 82.1 97.6)">4</text>
<text x="84.6" y="97.6" transform="rotate(-90 84.6 97.6)">5</text>
<text x="197.7" y="98.2">3</text>
<text x="235.8" y="100.8">5</text>
<text x="247.9" y="98.2">7</text>
<text x="116.5" y="103.3">3</text>
<text x="128.5" y="105.8">1</text>
<text x="232.3" y="105.6">D</text>
<text x="116.5" y="108.4">2</text>
<text x="225.3" y="110.6">G</text>
<text x="232.3" y="110.6">S</text>
<text x="268.1" y="110.9">1</text>
<text x="268.1" y="113.5">2</text>
<text x="215.5" y="116">6</text>
<text x="227.6" y="118.5">7</text>
<text x="268.1" y="116">3</text>
<text x="268.1" y="118.5">4</text>
<text x="104.3" y="123.6">5</text>
<text x="215.5" y="121.1">5</text>
<text x="268.1" y="121.1">5</text>
<text x="268.1" y="123.6">6</text>
<text x="28.8" y="131.8" transform="rotate(-90 28.8 131.8)">14</text>
<text x="38.9" y="131.8" transform="rotate(-90 38.9 131.8)">14</text>
<text x="104.3" y="128.7">6</text>
<text x="115.3" y="126.2">4</text>
<text x="129.7" y="126.2">8</text>
<text x="129.7" y="131.2">9</text>
<text x="140.7" y="128.7">10</text>
<text x="157.1" y="126.2">6</text>
<text x="157.1" y="131.2">5</text>
<text x="169.2" y="128.7">7</text>
<text x="268.1" y="126.2">7</text>
<text x="268.1" y="128.7">8</text>
<text x="268.1" y="131.2">9</text>
<text x="266.9" y="133.8">10</text>
<text x="267.1" y="136.3">11</text>
<text x="28.8" y="142.7" transform="rotate(-90 28.8 142.7)">7</text>
<text x="38.9" y="142.7" transform="rotate(-90 38.9 142.7)">7</text>
<text x="68.2" y="141.4">5</text>
<text x="80.3" y="143.9">7</text>
<text x="99.3" y="138.9">1</text>
<text x="99.3" y="143.9">2</text>
<text x="110.2" y="141.4">3</text>
<text x="128.5" y="143.9">12</text>
<text x="266.9" y="138.9">12</text>
<text x="266.9" y="141.4">13</text>
<text x="266.9" y="143.9">14</text>
<text x="68.2" y="146.5">6</text>
<text x="128.5" y="149">13</text>
<text x="140.7" y="146.5">11</text>
<text x="266.9" y="146.5">15</text>
<text x="266.9" y="149">16</text>
<text x="94.2" y="166.8">1</text>
<text x="102.6" y="166.8">2</text>
<text x="115.3" y="166.8">10</text>
<text x="94.2" y="169.3">3</text>
<text x="94.2" y="171.9">5</text>
<text x="102.6" y="169.3">4</text>
<text x="102.6" y="171.9">6</text>
<text x="116.5" y="171.9">9</text>
<text x="128.5" y="169.3">8</text>
<text x="145" y="171.9">6</text>
<text x="150.8" y="173">S</text>
<text x="159.7" y="173">Q</text>
<text x="166.1" y="171.9">1</text>
<text x="94.2" y="174.4">7</text>
<text x="94.2" y="176.9">9</text>
<text x="102.6" y="174.4">8</text>
<text x="102.6" y="176.9">10</text>
<text x="145" y="179.5">3</text>
<text x="145" y="176.9">5</text>
<text x="150.8" y="178.1">D</text>
<text x="116.5" y="182">6</text>
<text x="128.5" y="184.6">7</text>
<text x="145" y="184.6">4</text>
<text x="150.8" y="180.6">CLK</text>
<text x="150.8" y="185.7">R</text>
<text x="159.7" y="185.7">Q</text>
<text x="166.1" y="184.6">2</text>
<text x="116.5" y="187.1">5</text>
</g>
<g font-size="2">
<text x="31" y="134.1" transform="rotate(-90 31 134.1)">VDD</text>
<text x="41.2" y="134.1" transform="rotate(-90 41.2 134.1)">VDD</text>
<text x="31" y="142.5" transform="rotate(-90 31 142.5)">VSS</text>
<text x="41.2" y="142.5" transform="rotate(-90 41.2 142.5)">VSS</text>
<text x="66.6" y="164.2" transform="rotate(-90 66.6 164.2)">+</text>
<text x="81.9" y="182" transform="rotate(-90 81.9 182)">+</text>
</g>
</svg>
